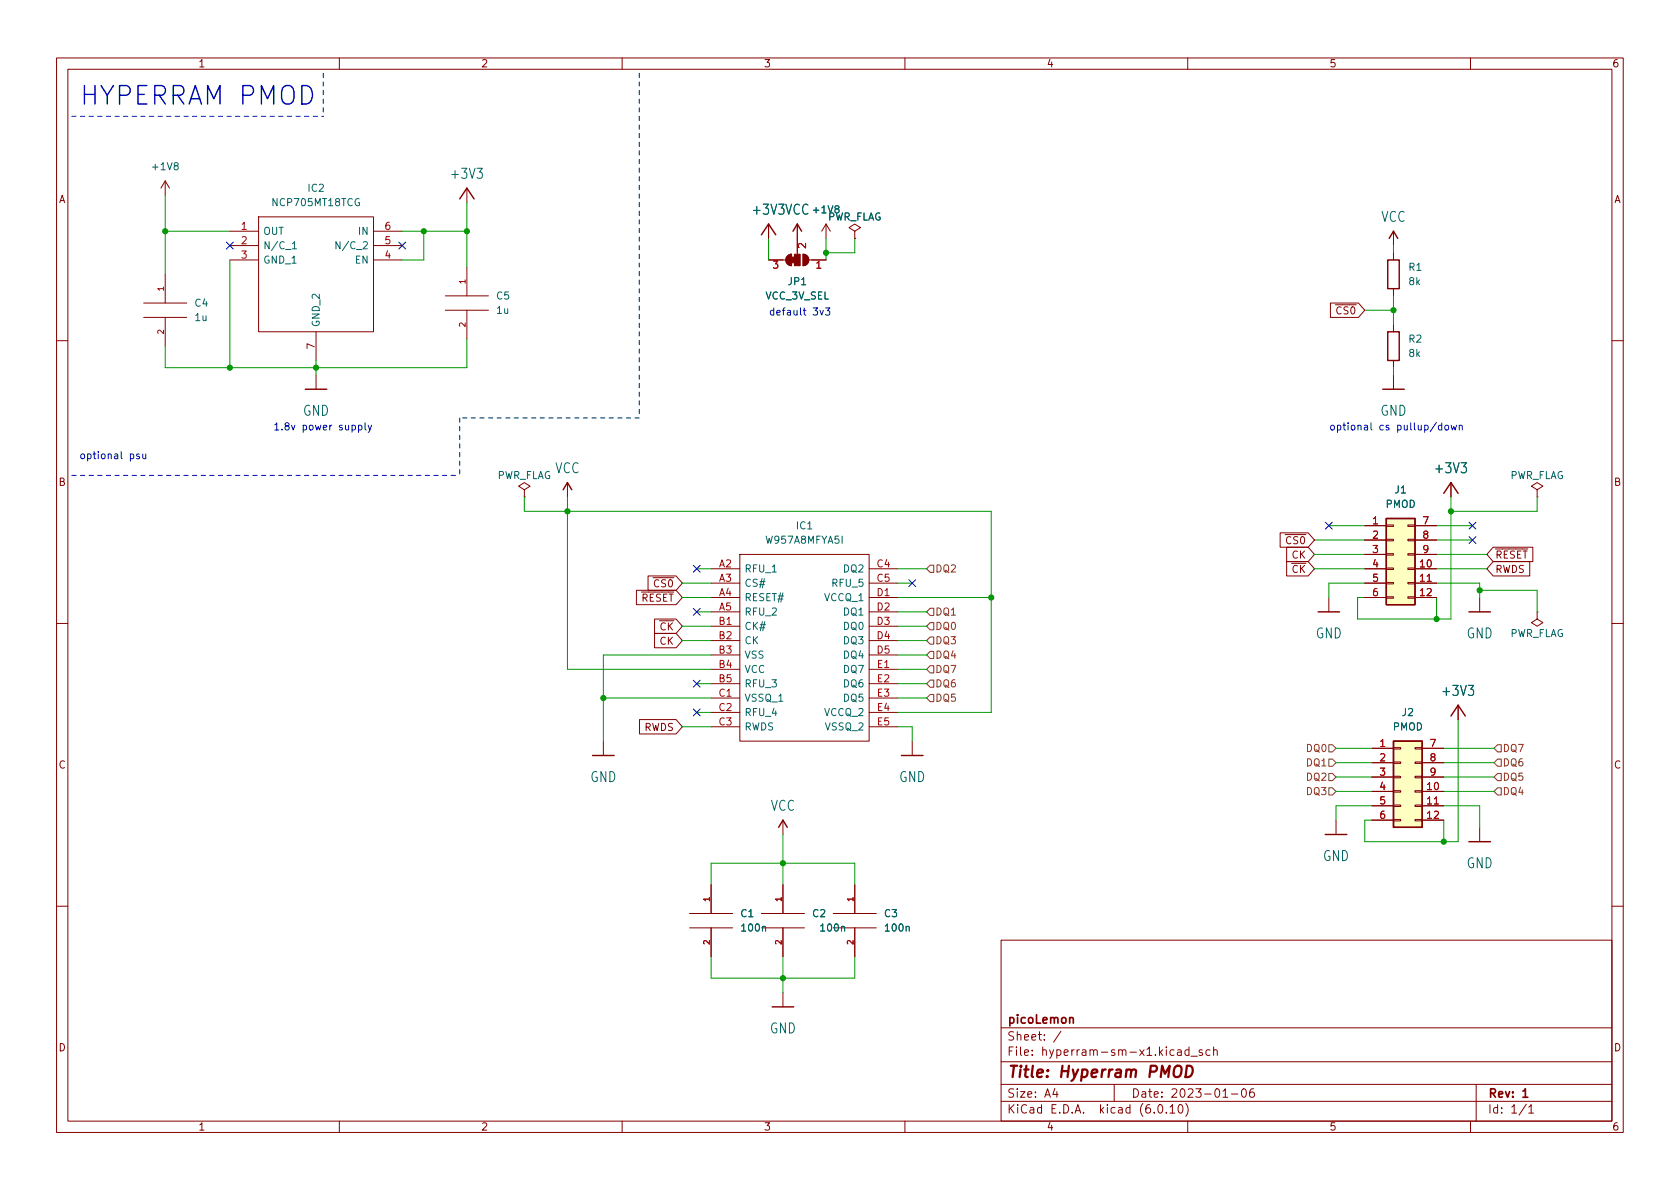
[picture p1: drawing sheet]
<svg xmlns="http://www.w3.org/2000/svg" width="297mm" height="210mm" viewBox="0 0 297 210" stroke-linecap="round" stroke-linejoin="round" font-family="sans-serif">
<g fill="none" stroke="#840000" stroke-width=".18">
<path d="M10 10.2h277v190.1h-277zM12 12.2h273v186.1h-273zM60 10.2v2M110 10.2v2M160 10.2v2M210 10.2v2M260 10.2v2M29.2 32l-.8 1.3M29.2 32v2.5M29.2 32l.8 1.3M45.7 38.3h20.3v20.4h-20.3zM82.5 33.3v2.5"/>
<path d="M135.9 39.6v2.6M141 39.6v5.4M146 39.6l-.7 1.3M146 39.6v2.6M146 39.6l.8 1.3M25.4 56.1h7.6M25.4 53.6h7.6M29.2 48.5v5.1M29.2 56.1v5.1M40.6 40.9h5.1M40.6 43.4h5.1M40.6 46h5.1"/>
<path d="M55.9 58.7v5M66 40.9h5.1M66 43.4h5.1M66 46h5.1M78.7 54.9h7.7M78.7 52.3h7.7M82.5 47.2v5.1M82.5 54.9v5M135.9 46h3M139.2 45.3l.8-.3v2a1.02 1.02 0 0 1-1-.6 1.02 1.02 0 0 1 .2-1.1zM142 45a1.02 1.02 0 0 1 1 1 1.02 1.02 0 0 1-1 1zM143 46h3"/>
<path d="M151.1 40.9l1-.6-1-.7-1 .7 1 .6v1.3M151.1 42.2h.1M235.2 53.6h5l1.1 1.3-1.1 1.2h-5zM246.4 40.9v2.5M246.4 44.7v1.3M246.4 51v1.3M246.4 57.4v1.3M10 60.2h2M55.9 66.3v2.5M246.4 63.7v1.3M246.4 66.3v2.5M285 60.2h2"/>
<path d="M92.7 86.6l1-.6-1-.7-1 .7 1 .6v1.3M92.7 87.9h.1M100.3 85.3v2.6M130.8 98h22.9v33.1h-22.9zM226.3 94.2h5l1.1 1.3-1.1 1.3h-5zM227.5 99.3h3.8l1.1 1.3-1.1 1.2h-3.8zM227.5 96.8h3.8l1.1 1.2-1.1 1.3h-3.8zM241.3 93h3.8M241.3 95.5h3.8M241.3 98h3.8M245.1 97.9h1.3v.3h-1.3zM245.1 95.4h1.3v.2h-1.3z"/>
<path d="M245.1 92.8h1.3v.3h-1.3zM248.9 97.9h1.3v.3h-1.3zM248.9 95.4h1.3v.2h-1.3zM248.9 92.8h1.3v.3h-1.3zM250.2 93h3.8M250.2 95.5h3.8M250.2 98h3.8M256.5 85.3v2.6M264 99.3h6.5v2.5h-6.5l-1.1-1.2zM264 96.8h7v2.5h-7l-1.1-1.3zM271.8 86.6l1-.6-1-.7-1 .7 1 .6v1.3M271.8 87.9h.1"/>
<path d="M10 110.2h2M112.5 104.4h7l1.1 1.3-1.1 1.2h-7zM114.6 101.8h4.9l1.1 1.3-1.1 1.3h-4.9zM115.7 109.5h3.8l1.1 1.2-1.1 1.3h-3.8zM115.7 112h3.8l1.1 1.3-1.1 1.2h-3.8zM125.7 100.6h5.1M125.7 103.1h5.1M125.7 105.7h5.1M125.7 108.2h5.1M125.7 110.7h5.1M125.7 113.3h5.1M125.7 115.8h5.1"/>
<path d="M125.7 118.4h5.1M153.7 100.6h5M153.7 103.1h5M153.7 105.7h5M153.7 108.2h5M153.7 110.7h5M153.7 113.3h5M153.7 115.8h5M153.7 118.4h5M234.9 105.7v2.5M241.3 100.6h3.8M241.3 103.1h3.8"/>
<path d="M241.3 105.7h3.8M245.1 105.5h1.3v.3h-1.3zM245.1 103h1.3v.2h-1.3zM245.1 100.5h1.3v.2h-1.3zM248.9 105.5h1.3v.3h-1.3zM248.9 103h1.3v.2h-1.3zM248.9 100.5h1.3v.2h-1.3zM250.2 100.6h3.8M250.2 103.1h3.8M250.2 105.7h3.8M261.6 105.7v2.5M271.8 108.2v1.3l1 .6-1 .6-1-.6 1-.6"/>
<path d="M271.8 108.2h.1M285 110.2h2M106.7 131.1v2.5M113.1 127.2h6.4l1.1 1.3-1.1 1.3h-6.4zM125.7 120.9h5.1M125.7 123.4h5.1M125.7 126h5.1M125.7 128.5h5.1M153.7 120.9h5M153.7 123.4h5M153.7 126h5M153.7 128.5h5"/>
<path d="M161.3 131.1v2.5M242.6 132.3h3.8M242.6 139.9h3.8M242.6 134.9h3.8M242.6 137.4h3.8M246.4 139.8h1.2v.3h-1.2zM246.4 137.3h1.2v.2h-1.2zM246.4 134.7h1.2v.3h-1.2zM246.4 132.2h1.2v.3h-1.2zM250.2 139.8h1.3v.3h-1.3zM250.2 137.3h1.3v.2h-1.3zM250.2 134.7h1.3v.3h-1.3z"/>
<path d="M250.2 132.2h1.3v.3h-1.3zM251.5 132.3h3.8M251.5 139.9h3.8M251.5 134.9h3.8M251.5 137.4h3.8M257.8 124.7v2.5M125.7 156.5v5M138.4 145v2.6M138.4 156.5v5M151.1 156.5v5M236.2 145v2.6M242.6 142.5h3.8"/>
<path d="M242.6 145h3.8M246.4 144.9h1.2v.3h-1.2zM246.4 142.4h1.2v.2h-1.2zM250.2 144.9h1.3v.3h-1.3zM250.2 142.4h1.3v.2h-1.3zM251.5 142.5h3.8M251.5 145h3.8M261.6 146.3v2.5M10 160.2h2M121.9 164.1h7.6M121.9 161.5h7.6M125.7 164.1v5.1"/>
<path d="M134.6 164.1h7.6M134.6 161.5h7.6M138.4 164.1v5.1M138.4 175.5v2.5M147.3 164.1h7.6M147.3 161.5h7.6M151.1 164.1v5.1M177 166.3h108v32h-108zM285 160.2h2M60 198.3v2M110 198.3v2M160 198.3v2"/>
<path d="M177 194.8h108M177 191.8h108M177 187.8h108M177 181.8h108M186.5 192.5l-.4 1h1M186.9 193v1M187.6 182.4l-1.3 1.9M197 191.8v3M204.9 195.4l.2-.1a.81 .81 0 0 1 .6 .7 .81 .81 0 0 1-.3 .8h-.2a.81 .81 0 0 1-.6-.6 .81 .81 0 0 1 .3-.8zM206.2 196.7v.1M206.9 195.8l.4-.5v1.5M206.9 196.8h.8"/>
<path d="M208.2 185.7h.6l.1 .9M208.5 195.4l.1-.1a.81 .81 0 0 1 .6 .7 .81 .81 0 0 1-.3 .8h-.1a.81 .81 0 0 1-.6-.6 .81 .81 0 0 1 .3-.8zM208.9 186l-.5 .1a.29 .29 0 0 0-.3 .2 .29 .29 0 0 0 .3 .3h.5M209.6 195.1a1.72 1.72 0 0 1 0 2.3M210 198.3v2M210.2 185.7l-.4-.1-.3 .3v.4l.1 .3h.6M210.2 185.1v1.5M210.6 186.8h1.1M212.6 185.7l-.4-.1-.2 .2 .1 .3 .5 .1v.4h-.6M213.9 185.7l-.4-.1-.3 .3v.4l.2 .3h.5M214.6 185.8l.2-.2 .3 .1 .1 .9M214.6 185.1v1.5"/>
<path d="M216.2 194h.9M217.7 193.5h1.2M219.7 192.6l.2-.1a.81 .81 0 0 1 .5 .7 .81 .81 0 0 1-.3 .8h-.1a.81 .81 0 0 1-.6-.6 .81 .81 0 0 1 .3-.8zM221.6 192.5a.59 .59 0 0 0-.7 .7v.5l.2 .3h.4l.2-.1 .1-.5-.2-.2-.4-.1-.3 .3M260 198.3v2M261 191.8v6.5M269.9 195.3l-1.3 1.9M270.3 195.8l.4-.5v1.5M270.3 196.8h.9"/>
</g>
<path d="M189.1 180.1l.2-.2 .4 .1 .1 .9M269.3 193l.4-.5v1.5M269.3 194h.8" fill="none" stroke="#840000" stroke-width=".3"/>
<path d="M207.7 188.7a.69 .69 0 0 1 1.2 0 1.47 1.47 0 0 1-.6 1.8l-.6-.1a1.5 1.5 0 0 1 0-1.7zM209.9 188.5h.4a1.08 1.08 0 0 1 .6 1 1.08 1.08 0 0 1-.8 1h-.5z" fill="none" stroke="#840000" stroke-width=".4"/>
<g fill="none" stroke="#840000" stroke-width=".25">
<path d="M81.3 35.2l1.2-1.9 1.3 1.9M134.6 41.5l1.3-1.9 1.3 1.9M140.2 40.9l.8-1.3 .7 1.3M245.4 46h2v5h-2zM245.4 58.7h2v5h-2zM245.6 42.2l.8-1.3 .7 1.3M54 68.8h3.8M244.5 68.8h3.8M99.6 86.6l.7-1.3 .8 1.3M245.1 91.7h5.1v15.2h-5.1zM255.3 87.2l1.2-1.9 1.3 1.9M233 108.2h3.9"/>
<path d="M259.7 108.2h3.8M104.8 133.6h3.8M159.4 133.6h3.8M246.4 131.1h5.1v15.2h-5.1zM256.5 126.6l1.3-1.9 1.3 1.9M137.7 146.3l.7-1.3 .8 1.3M234.3 147.6h3.8M259.7 148.8h3.8M136.5 178h3.8"/>
</g>
<g fill="#ffffc2" stroke="#ffffc2" stroke-width=".18">
<path d="M245.1 91.7h5.1v15.2h-5.1z"/>
<path d="M246.4 131.1h5.1v15.2h-5.1z"/>
</g>
<path d="M51.7 43.1l.4-.4v1.3M51.7 44h.7M60.1 42.7v1.3l-.7-1.3v1.3" fill="none" stroke="#006464" stroke-width=".18"/>
<g fill="#840000" stroke="#840000" stroke-width=".18">
<path d="M142 45a1.02 1.02 0 0 1 1 1 1.02 1.02 0 0 1-1 1z"/>
<path d="M140.5 45h1v2h-1z"/>
<path d="M140 45.5h.5v1h-.5z"/>
<path d="M139.2 45.3l.8-.3v2a1.02 1.02 0 0 1-1-.6 1.02 1.02 0 0 1 .2-1.1z"/>
</g>
<g fill="none" stroke="#725600" stroke-width=".18">
<path d="M164.5 99.9h.6v1.3h-.6l-.7-.6zM164.5 112.6h.6v1.3h-.6l-.7-.6zM164.5 115.2h.6v1.3h-.6l-.7-.7zM164.5 117.7h.6v1.3h-.6l-.7-.6zM164.5 110.1h.6v1.3h-.6l-.7-.7zM164.5 107.6h.6v1.2h-.6l-.7-.6zM164.5 120.3h.6v1.2h-.6l-.7-.6zM164.5 122.8h.6v1.3h-.6l-.7-.7zM234.9 136.8h.7l.6 .6-.6 .6h-.7zM234.9 134.2h.7l.6 .7-.6 .6h-.7zM234.9 139.3h.7l.6 .6-.6 .7h-.7zM234.9 131.7h.7l.6 .6-.6 .7h-.7z"/>
<path d="M264.8 136.8h.6v1.2h-.6l-.6-.6zM264.8 134.2h.6v1.3h-.6l-.6-.6zM264.8 139.3h.6v1.3h-.6l-.6-.7zM264.8 131.7h.6v1.3h-.6l-.6-.7z"/>
</g>
<g fill="none" stroke="#0000c2" stroke-width=".18">
<path d="M145 54.9l.3 .8 .3-.8M145.9 54.4h.8l-.4 .5 .4 .2v.5l-.2 .1-.6-.1M63.4 75.3l.4-.1 .2 .2-.1 .6h-.5M63.4 75.2v1.3M64.5 74.8v1.1l.2 .1M65.1 75.2l.3 .8M65.7 75.2l-.4 1.1-.2 .2M254 74.7l-1.1 1.6M254.9 75.3l-.3-.1-.3 .2 .1 .6h.5M254.9 74.8v1.2M255.5 75.3l.2-.1 .4 .1v.5l-.1 .2h-.3l-.2-.1zM256.6 75.2l.2 .8 .2-.6 .3 .6 .2-.8"/>
<path d="M258 75.3l.2-.1 .3 .1 .1 .7M258 75.2v.8M24.6 80.3h-.3l-.2 .2 .1 .1 .4 .2v.3h-.5M25.2 80.3l.1 .8h.3l.2-.1M25.8 80.3v.8"/>
</g>
<path d="M57.1 12.9v7.7M113 12.9v61M12.7 20.6h44.4M81.3 73.9v10.2M113 73.9h-31.7M12.7 84.1h68.6" fill="none" stroke="#0000c2" stroke-width=".18" stroke-dasharray=".8 .8"/>
<g fill="none" stroke="#009600" stroke-width=".18">
<path d="M29.2 34.5v14M82.5 35.8v11.4M29.2 40.9h11.4M40.6 46v19M71.1 40.9h11.4M74.9 40.9v5.1h-3.8M82.5 59.9v5.1h-53.3v-3.8M135.9 42.2v3.8M146 42.2v3.8M151.1 42.2v2.5h-5.1M241.3 54.9h5.1M246.4 43.4v1.3"/>
<path d="M246.4 52.3v5.1M55.9 63.7v2.6M246.4 65v1.3M92.7 87.9v2.5h82.6v35.6h-16.6M100.3 87.9v30.5h25.4M232.4 98h8.9M232.4 95.5h8.9M234.9 93h6.4M254 93h6.3M254 98h8.9M254 95.5h6.3M256.5 87.9v21.6h-16.5v-3.8h1.3"/>
<path d="M271.8 87.9v2.5h-15.3M120.6 110.7h5.1M120.6 103.1h5.1M120.6 105.7h5.1M120.6 113.3h5.1M123.2 108.2h2.5M123.2 100.6h2.5M125.7 115.8h-19v15.3M158.7 110.7h5.1M158.7 103.1h2.6M158.7 108.2h5.1M158.7 118.4h5.1"/>
<path d="M158.7 100.6h5.1M158.7 105.7h16.6M158.7 115.8h5.1M158.7 113.3h5.1M232.4 100.6h8.9M241.3 103.1h-6.4v2.6M254 103.1h7.6v2.6M254 100.6h8.9M254 105.7v3.8M261.6 104.4h10.2v3.8M106.7 123.4h19M120.6 128.5h5.1"/>
<path d="M123.2 126h2.5M123.2 120.9h2.5M158.7 128.5h2.6v2.6M158.7 123.4h5.1M158.7 120.9h5.1M236.2 139.9h6.4M236.2 132.3h6.4M236.2 137.4h6.4M236.2 134.9h6.4M255.3 139.9h8.9M255.3 132.3h8.9M255.3 137.4h8.9"/>
<path d="M255.3 134.9h8.9M257.8 127.2v21.6h-16.5v-3.8h1.3M125.7 156.5v-3.9h25.4v3.9M138.4 147.6v8.9M242.6 142.5h-6.4v2.5M255.3 142.5h6.3v3.8M255.3 145v3.8M125.7 169.2v3.8h25.4v-3.8M138.4 169.2v6.3"/>
</g>
<g fill="none" stroke="#000084" stroke-width=".18">
<path d="M40 42.8l1.2 1.2M41.2 42.8l-1.2 1.2M70.5 42.8l1.2 1.2M71.7 42.8l-1.2 1.2M122.6 100l1.2 1.2M123.8 100l-1.2 1.2M234.3 92.3l1.3 1.3M235.6 92.3l-1.3 1.3M259.7 94.9l1.3 1.2M259.7 92.3l1.3 1.3M261 94.9l-1.3 1.2M261 92.3l-1.3 1.3"/>
<path d="M122.6 107.6l1.2 1.2M123.8 107.6l-1.2 1.2M160.7 102.5l1.2 1.2M161.9 102.5l-1.2 1.2M122.6 120.3l1.2 1.2M122.6 125.4l1.2 1.2M123.8 120.3l-1.2 1.2M123.8 125.4l-1.2 1.2"/>
</g>
<g fill="#009600" stroke="#009600" stroke-width=".18">
<circle cx="100.3" cy="90.4" r=".46"/>
<circle cx="106.7" cy="123.4" r=".46"/>
<circle cx="138.4" cy="173" r=".46"/>
<circle cx="138.4" cy="152.6" r=".46"/>
<circle cx="175.3" cy="105.7" r=".46"/>
<circle cx="256.5" cy="90.4" r=".46"/>
<circle cx="246.4" cy="54.9" r=".46"/>
<circle cx="55.9" cy="65" r=".46"/>
<circle cx="74.9" cy="40.9" r=".46"/>
<circle cx="29.2" cy="40.9" r=".46"/>
<circle cx="40.6" cy="65" r=".46"/>
<circle cx="82.5" cy="40.9" r=".46"/>
<circle cx="255.3" cy="148.8" r=".46"/>
<circle cx="254" cy="109.5" r=".46"/>
<circle cx="261.6" cy="104.4" r=".46"/>
<circle cx="146" cy="44.7" r=".46"/>
</g>
<text font-size="4.6" fill="#0000c2" x="14" y="18.6">HYPERRAM PMOD</text>
<text font-size="2.8" fill="#840000" x="178" y="190.6">Title: Hyperram PMOD</text>
<g font-size="2.5" fill="#006464">
<text x="80.1" y="31.6">+3V3</text>
<text x="133.4" y="38">+3V3VCC</text>
<text x="244.2" y="39.2">VCC</text>
<text x="53.5" y="73.5">GND</text>
<text x="244" y="73.5">GND</text>
<text x="98.1" y="83.7">VCC</text>
<text x="254.1" y="83.7">+3V3</text>
<text x="232.6" y="112.9">GND</text>
<text x="259.3" y="112.9">GND</text>
<text x="255.3" y="123.1">+3V3</text>
<text x="104.3" y="138.3">GND</text>
<text x="136.2" y="143.4">VCC</text>
<text x="159" y="138.3">GND</text>
<text x="233.9" y="152.3">GND</text>
<text x="259.3" y="153.5">GND</text>
<text x="136.1" y="182.7">GND</text>
</g>
<g font-size="2.1" fill="#840000">
<text x="178" y="184">Sheet: /</text>
<text x="178" y="181">picoLemon</text>
<text x="178" y="186.7">File: hyperram-sm-x1.kicad_sch</text>
<text x="178" y="196.9">KiCad E.D.A. kicad (6.0.10)</text>
<text x="178" y="194.1">Size: A4</text>
<text x="200" y="194.1">Date: 2023-01-06</text>
<text x="263" y="194.1">Rev: 1</text>
<text x="263" y="196.9">Id: 1/1</text>
</g>
<g font-size="1.8" fill="#840000">
<text x="35" y="11.9">1</text>
<text x="85" y="11.9">2</text>
<text x="135" y="11.9">3</text>
<text x="185" y="11.9">4</text>
<text x="235" y="11.9">5</text>
<text x="285" y="11.9">6</text>
<text x="10.3" y="35.9">A</text>
<text x="285.3" y="35.9">A</text>
<text x="235.1" y="55.6">~{CS0}</text>
<text x="10.3" y="85.9">B</text>
<text x="285.3" y="85.9">B</text>
<text x="226.2" y="96.2">~{CS0}</text>
<text x="227.1" y="101.3">~{CK}</text>
<text x="228.4" y="98.8">CK</text>
<text x="264.3" y="101.3">RWDS</text>
<text x="264.3" y="98.8">~{RESET}</text>
<text x="111.9" y="106.4">~{RESET}</text>
<text x="114.4" y="103.8">~{CS0}</text>
<text x="115.3" y="111.5">~{CK}</text>
<text x="116.7" y="114">CK</text>
<text x="113.8" y="129.2">RWDS</text>
<text x="10.3" y="135.9">C</text>
<text x="285.3" y="135.9">C</text>
<text x="10.3" y="185.9">D</text>
<text x="285.3" y="185.9">D</text>
<text x="35" y="199.9">1</text>
<text x="85" y="199.9">2</text>
<text x="135" y="199.9">3</text>
<text x="185" y="199.9">4</text>
<text x="235" y="199.9">5</text>
<text x="285" y="199.9">6</text>
</g>
<g font-size="1.8" fill="#006464">
<text x="27.1" y="30.1">+1V8</text>
<text x="54.5" y="33.9">IC2</text>
<text x="46.5" y="41.5">OUT</text>
<text x="48.4" y="36.4">NCP705MT18TCG</text>
<text x="63.5" y="41.5">IN</text>
<text x="144" y="37.7">+1V8</text>
<text x="146.2" y="39">PWR_FLAG</text>
<text x="46.5" y="44.1">N/C_1</text>
<text x="46.5" y="46.6">GND_1</text>
<text x="60.3" y="44.1">N/C_2</text>
<text x="62.8" y="46.6">EN</text>
<text x="249.1" y="47.9">R1</text>
<text x="87.8" y="53">C5</text>
<text x="135.3" y="53">VCC_3V_SEL</text>
<text x="139.4" y="50.4">JP1</text>
<text x="249.1" y="50.4">8k</text>
<text x="34.5" y="54.2">C4</text>
<text x="34.5" y="56.8">1u</text>
<text x="56.5" y="57.9" transform="rotate(-90 56.5 57.9)">GND_2</text>
<text x="87.9" y="55.5">1u</text>
<text x="249.1" y="60.6">R2</text>
<text x="249.1" y="63.1">8k</text>
<text x="87.7" y="84.7">PWR_FLAG</text>
<text x="245" y="89.8">PMOD</text>
<text x="246.7" y="87.2">J1</text>
<text x="266.8" y="84.7">PWR_FLAG</text>
<text x="140.9" y="93.6">IC1</text>
<text x="131.6" y="101.2">RFU_1</text>
<text x="135.6" y="96.1">W957A8MFYA5I</text>
<text x="149.3" y="101.2">DQ2</text>
<text x="131.6" y="103.8">CS#</text>
<text x="131.6" y="106.3">RESET#</text>
<text x="145.8" y="106.3">VCCQ_1</text>
<text x="147.3" y="103.8">RFU_5</text>
<text x="131.6" y="108.8">RFU_2</text>
<text x="131.6" y="111.4">CK#</text>
<text x="131.6" y="113.9">CK</text>
<text x="149.3" y="108.8">DQ1</text>
<text x="149.3" y="111.4">DQ0</text>
<text x="149.3" y="113.9">DQ3</text>
<text x="266.8" y="112.6">PWR_FLAG</text>
<text x="131.6" y="116.5">VSS</text>
<text x="131.6" y="119">VCC</text>
<text x="149.3" y="116.5">DQ4</text>
<text x="149.3" y="119">DQ7</text>
<text x="131.6" y="121.5">RFU_3</text>
<text x="131.6" y="124.1">VSSQ_1</text>
<text x="149.3" y="121.5">DQ6</text>
<text x="149.3" y="124.1">DQ5</text>
<text x="131.6" y="126.6">RFU_4</text>
<text x="131.6" y="129.2">RWDS</text>
<text x="145.8" y="126.6">VCCQ_2</text>
<text x="146" y="129.2">VSSQ_2</text>
<text x="246.3" y="129.2">PMOD</text>
<text x="247.9" y="126.6">J2</text>
<text x="131" y="162.2">C1</text>
<text x="131.3" y="164.7">100n</text>
<text x="143.7" y="162.2">C2</text>
<text x="145.2" y="164.7">100n</text>
<text x="156.4" y="162.2">C3</text>
<text x="156.7" y="164.7">100n</text>
</g>
<g font-size="1.8" fill="#a90000">
<text x="42.7" y="40.6">1</text>
<text x="68.1" y="40.6">6</text>
<text x="42.7" y="43.2">2</text>
<text x="42.7" y="45.7">3</text>
<text x="68.1" y="45.7">4</text>
<text x="68.1" y="43.2">5</text>
<text x="136.7" y="47.5">3</text>
<text x="142.5" y="43.9" transform="rotate(-90 142.5 43.9)">2</text>
<text x="144.3" y="47.5">1</text>
<text x="55.6" y="61.7" transform="rotate(-90 55.6 61.7)">7</text>
<text x="242.7" y="92.7">1</text>
<text x="242.7" y="95.2">2</text>
<text x="251.6" y="92.7">7</text>
<text x="251.6" y="95.2">8</text>
<text x="127.1" y="100.3">A2</text>
<text x="155.1" y="100.3">C4</text>
<text x="242.7" y="97.8">3</text>
<text x="242.7" y="100.3">4</text>
<text x="251.1" y="100.3">10</text>
<text x="251.6" y="97.8">9</text>
<text x="127.1" y="102.9">A3</text>
<text x="127.1" y="105.4">A4</text>
<text x="127.1" y="107.9">A5</text>
<text x="155.1" y="102.9">C5</text>
<text x="155.1" y="105.4">D1</text>
<text x="155.1" y="107.9">D2</text>
<text x="242.7" y="102.9">5</text>
<text x="242.7" y="105.4">6</text>
<text x="251.1" y="102.9">11</text>
<text x="251.1" y="105.4">12</text>
<text x="127.1" y="110.5">B1</text>
<text x="127.1" y="113">B2</text>
<text x="155.1" y="110.5">D3</text>
<text x="155.1" y="113">D4</text>
<text x="127.1" y="115.6">B3</text>
<text x="127.1" y="118.1">B4</text>
<text x="155.1" y="115.6">D5</text>
<text x="155.1" y="118.1">E1</text>
<text x="127.1" y="120.6">B5</text>
<text x="127.1" y="123.2">C1</text>
<text x="127.1" y="125.7">C2</text>
<text x="155.1" y="120.6">E2</text>
<text x="155.1" y="123.2">E3</text>
<text x="155.1" y="125.7">E4</text>
<text x="127.1" y="128.3">C3</text>
<text x="155.1" y="128.3">E5</text>
<text x="244" y="132.1">1</text>
<text x="244" y="134.6">2</text>
<text x="244" y="137.2">3</text>
<text x="252.9" y="132.1">7</text>
<text x="252.9" y="134.6">8</text>
<text x="252.9" y="137.2">9</text>
<text x="244" y="139.7">4</text>
<text x="244" y="142.2">5</text>
<text x="252.4" y="139.7">10</text>
<text x="252.4" y="142.2">11</text>
<text x="244" y="144.8">6</text>
<text x="252.4" y="144.8">12</text>
</g>
<g font-size="1.8" fill="#0000c2">
<text x="135.9" y="55.8">default 3v3</text>
<text x="48.3" y="76.1">1.8v power supply</text>
<text x="234.9" y="76.1">optional cs pullup/down</text>
<text x="14" y="81.2">optional psu</text>
</g>
<g font-size="1.8" fill="#725600">
<text x="165.3" y="101.2">DQ2</text>
<text x="165.3" y="113.9">DQ3</text>
<text x="165.3" y="111.4">DQ0</text>
<text x="165.3" y="108.8">DQ1</text>
<text x="165.3" y="116.5">DQ4</text>
<text x="165.3" y="119">DQ7</text>
<text x="165.3" y="121.5">DQ6</text>
<text x="165.3" y="124.1">DQ5</text>
<text x="231.1" y="135.5">DQ1</text>
<text x="231.1" y="133">DQ0</text>
<text x="265.6" y="135.5">DQ6</text>
<text x="265.6" y="133">DQ7</text>
<text x="231.1" y="138">DQ2</text>
<text x="231.1" y="140.6">DQ3</text>
<text x="265.6" y="138">DQ5</text>
<text x="265.6" y="140.6">DQ4</text>
</g>
<g font-size="1.4" fill="#a90000">
<text x="29" y="51.4" transform="rotate(-90 29 51.4)">1</text>
<text x="82.3" y="50.2" transform="rotate(-90 82.3 50.2)">1</text>
<text x="29" y="59.1" transform="rotate(-90 29 59.1)">2</text>
<text x="82.3" y="57.8" transform="rotate(-90 82.3 57.8)">2</text>
<text x="125.5" y="159.4" transform="rotate(-90 125.5 159.4)">1</text>
<text x="138.2" y="159.4" transform="rotate(-90 138.2 159.4)">1</text>
<text x="150.9" y="159.4" transform="rotate(-90 150.9 159.4)">1</text>
<text x="125.5" y="167" transform="rotate(-90 125.5 167)">2</text>
<text x="138.2" y="167" transform="rotate(-90 138.2 167)">2</text>
<text x="150.9" y="167" transform="rotate(-90 150.9 167)">2</text>
</g>
</svg>
